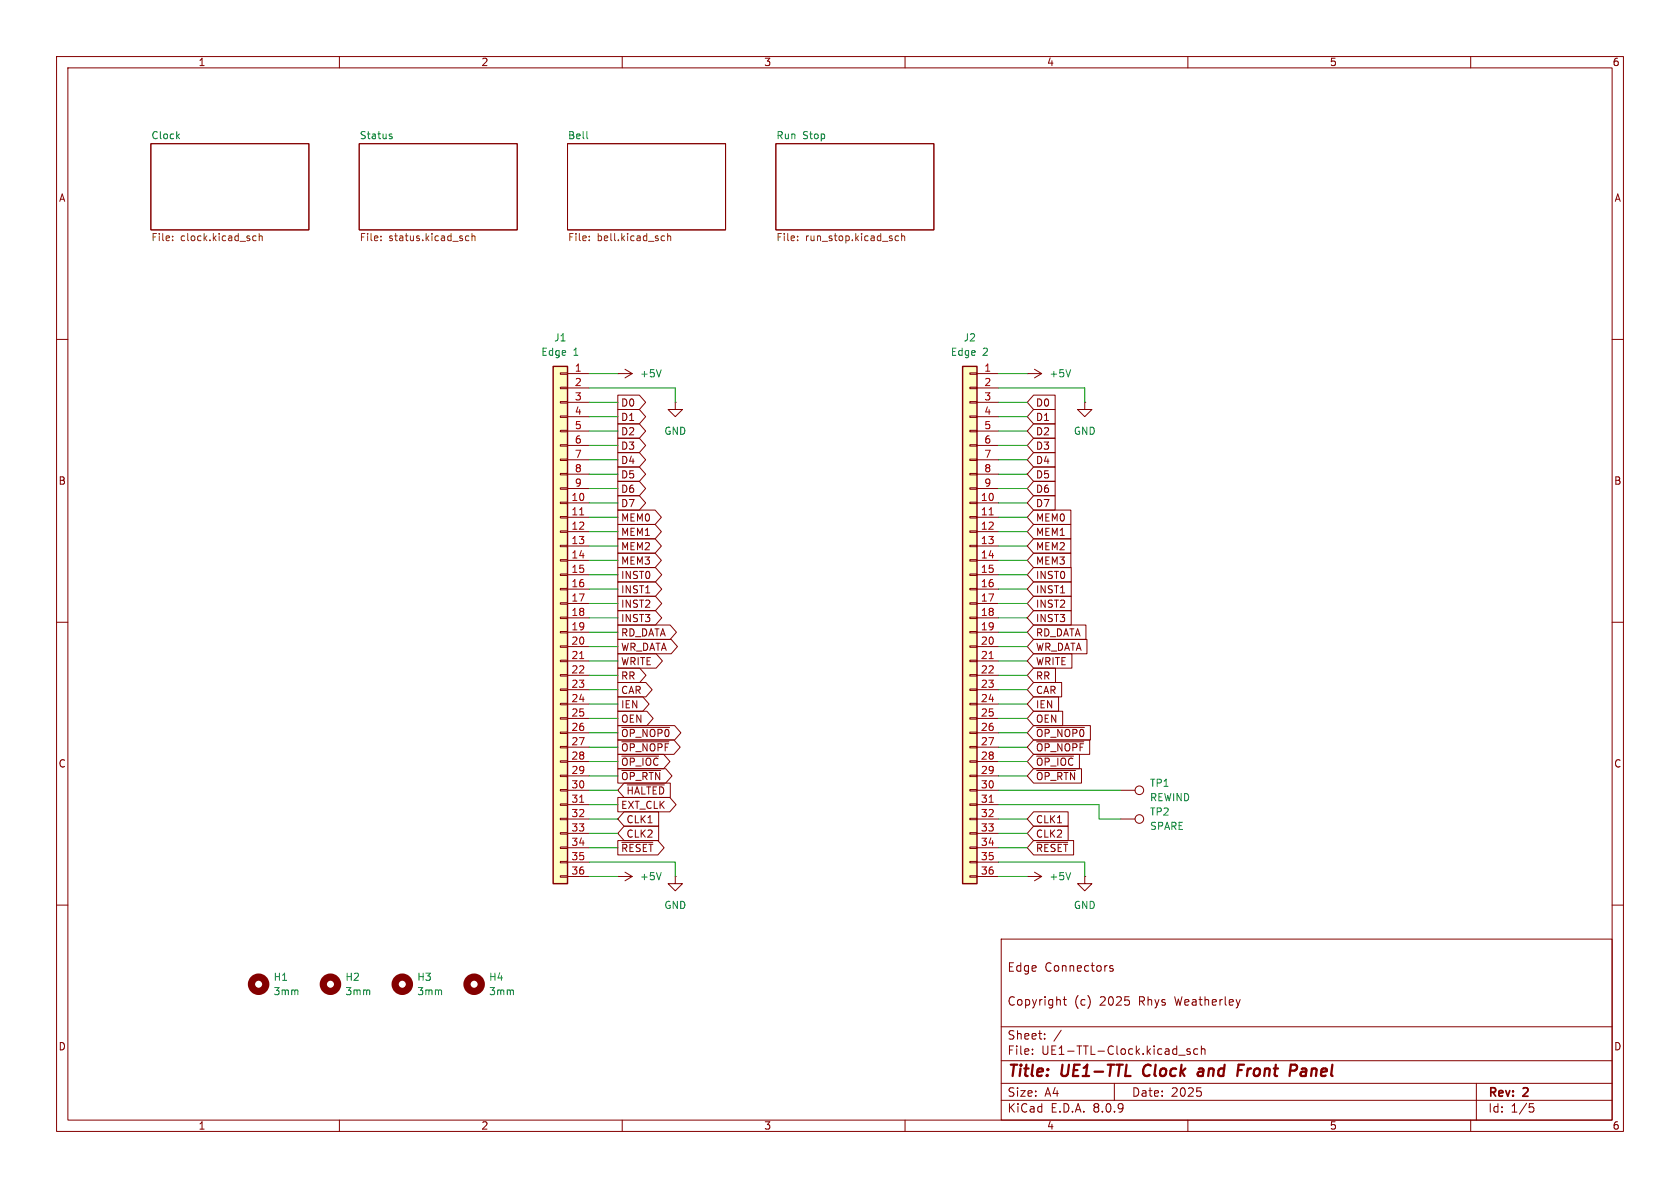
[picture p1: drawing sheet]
<svg xmlns="http://www.w3.org/2000/svg" width="297mm" height="210mm" viewBox="0 0 297 210" stroke-linecap="round" stroke-linejoin="round" font-family="sans-serif">
<g fill="none" stroke="#840000" stroke-width=".18">
<path d="M10 10h277v190h-277zM12 12h273v186h-273zM60 10v2M110 10v2M160 10v2M210 10v2M260 10v2M26.7 25.4h27.9v15.2h-27.9zM63.5 25.4h27.9v15.2h-27.9zM100.3 25.4h28v15.2h-28zM137.2 25.4h27.9v15.2h-27.9zM10 60h2"/>
<path d="M109.2 66h.1M109.2 66h2.6M110.5 65.3l1.3 .7M111.8 66l-1.3 .8M181.6 66h.1M181.6 66h2.5M182.9 65.3l1.2 .7M184.1 66l-1.2 .8M191.8 71.1v1.3h1.2l-1.2 1.3-1.3-1.3h1.3M191.8 71.1h.1M285 60h2M10 110h2"/>
<path d="M285 110h2M198.1 139.7h2.6M109.2 154.9h.1M109.2 154.9h2.6M110.5 154.2l1.3 .7M111.8 154.9l-1.3 .8M119.4 154.9v1.3h1.2l-1.2 1.3-1.3-1.3h1.3M119.4 154.9h.1M198.1 144.8h2.6M10 160h2M177 166h108v32h-108zM188 176.7h.5"/>
<path d="M188.2 176.2v1.3l.3 .2M196.7 170.8l-.3-.1-.2 .2v.2l.5 .2v.3h-.5M285 160h2M60 198v2M110 198v2M160 198v2M177 194.5h108M177 191.5h108M177 187.5h108M177 181.5h108M182.5 186.3v.1M182.5 185.5v.1"/>
<path d="M184.7 183.6v.1M184.7 182.8v.1M187.6 182.1l-1.3 2M197 191.5v3M208.4 186.5h1.1M210 198v2M210.4 185.5l-.4-.1-.2 .2 .1 .2 .5 .2v.3h-.6M211.6 192.3h.7M211.7 185.5l-.4-.1-.3 .3v.4l.2 .2h.5M212.2 192.9l.2 .3-.2 .5M212.4 184.9v1.5M212.4 185.5l.2-.1 .4 .1v.9"/>
<path d="M260 198v2M261 191.5v6.5M270.4 195.1h.7M270.5 195.7h.4l.3 .3-.2 .5-.5 .1"/>
<circle cx="201.4" cy="139.7" r=".76"/>
<circle cx="201.4" cy="144.8" r=".76"/>
</g>
<path d="M202.4 188.5a1.27 1.27 0 0 0 0 1.6M211.8 190.1l.2 .1 .6-.1M211.9 189l.2-.1 .6 .1M212.7 189.4h-.6l-.4 .3M219 188.2h.9M230.7 188.9l-.6 .1M230.7 189.4h-.4a.4 .4 0 0 0-.4 .4 .4 .4 0 0 0 .3 .4h.4" fill="none" stroke="#840000" stroke-width=".4"/>
<g fill="none" stroke="#725600" stroke-width=".18">
<path d="M30.5 42.4v.1M30.5 41.8v.1M44.7 42.4l.2 .1h.4M45.3 41.8l-.4-.1-.2 .1M45.8 41.8l.2-.1 .3 .1 .1 .7M45.8 41.3v1.2M67.3 42.4v.1M67.3 41.8v.1M82.3 42.3l.2 .2h.4M82.9 41.8l-.4-.1-.2 .2M83.4 41.8l.2-.1 .3 .1 .1 .7M83.4 41.3v1.2"/>
<path d="M104.2 42.4v.1M104.2 41.8v.1M117.1 41.7l.4 .1M117.5 42.5h-.4M118 41.8l.2-.1 .3 .1 .1 .7M118 41.3v1.2M141 42.4v.1M141 41.8v.1M158.8 41.8l-.3-.1-.3 .2 .2 .6h.4M159.4 41.8l.2-.1 .3 .1v.7M159.4 41.3v1.2"/>
</g>
<path d="M31.4 24l.3 .5M31.7 23.7l-.5 .5M69 24.1l.3 .1v.1l-.1 .2h-.3M69 23.7h.3M103.8 24.3l.1 .2M116.9 65.3l-.4 1.3M189.3 65.3l-.4 1.3M116.9 154.2l-.4 1.3" fill="none" stroke="#006464" stroke-width=".18"/>
<g fill="none" stroke="#840000" stroke-width="1.3">
<circle cx="45.7" cy="174" r="1.27"/>
<circle cx="58.4" cy="174" r="1.27"/>
<circle cx="71.1" cy="174" r="1.27"/>
<circle cx="83.8" cy="174" r="1.27"/>
</g>
<path d="M97.8 64.8h2.5v91.4h-2.5z" fill="#ffffc2"/>
<g fill="none" stroke="#840000" stroke-width=".18">
<path d="M99.1 78.6h1.2v.3h-1.2zM99.1 76.1h1.2v.2h-1.2zM99.1 73.5h1.2v.3h-1.2zM99.1 71h1.2v.2h-1.2zM99.1 68.5h1.2v.2h-1.2zM99.1 65.9h1.2v.3h-1.2zM100.3 66h3.8M100.3 68.6h3.8M100.3 71.1h3.8M100.3 73.7h3.8M100.3 76.2h3.8M100.3 78.7h3.8"/>
<path d="M99.1 98.9h1.2v.3h-1.2zM99.1 96.4h1.2v.2h-1.2zM99.1 93.9h1.2v.2h-1.2zM99.1 91.3h1.2v.3h-1.2zM99.1 88.8h1.2v.2h-1.2zM99.1 86.2h1.2v.3h-1.2zM99.1 83.7h1.2v.2h-1.2zM99.1 81.2h1.2v.2h-1.2zM100.3 88.9h3.8M100.3 91.4h3.8M100.3 94h3.8M100.3 96.5h3.8"/>
<path d="M100.3 99.1h3.8M100.3 81.3h3.8M100.3 83.8h3.8M100.3 86.4h3.8M99.1 119.3h1.2v.2h-1.2zM99.1 116.7h1.2v.3h-1.2zM99.1 114.2h1.2v.2h-1.2zM99.1 111.6h1.2v.3h-1.2zM99.1 109.1h1.2v.2h-1.2zM99.1 106.6h1.2v.2h-1.2zM99.1 104h1.2v.3h-1.2zM99.1 101.5h1.2v.2h-1.2z"/>
<path d="M100.3 101.6h3.8M100.3 104.1h3.8M100.3 106.7h3.8M100.3 109.2h3.8M100.3 111.8h3.8M100.3 114.3h3.8M100.3 116.8h3.8M100.3 119.4h3.8M99.1 139.6h1.2v.2h-1.2zM99.1 137h1.2v.3h-1.2zM99.1 134.5h1.2v.2h-1.2zM99.1 132h1.2v.2h-1.2z"/>
<path d="M99.1 129.4h1.2v.3h-1.2zM99.1 126.9h1.2v.2h-1.2zM99.1 124.3h1.2v.3h-1.2zM99.1 121.8h1.2v.2h-1.2zM100.3 121.9h3.8M100.3 124.5h3.8M100.3 127h3.8M100.3 129.5h3.8M100.3 132.1h3.8M100.3 134.6h3.8M100.3 137.2h3.8M100.3 139.7h3.8"/>
<path d="M99.1 154.8h1.2v.3h-1.2zM99.1 152.3h1.2v.2h-1.2zM99.1 149.7h1.2v.3h-1.2zM99.1 147.2h1.2v.2h-1.2zM99.1 144.7h1.2v.2h-1.2zM99.1 142.1h1.2v.3h-1.2zM100.3 142.2h3.8M100.3 144.8h3.8M100.3 147.3h3.8M100.3 149.9h3.8M100.3 152.4h3.8M100.3 154.9h3.8"/>
</g>
<path d="M97.8 64.8h2.5v91.4h-2.5z" fill="none" stroke="#840000" stroke-width=".25"/>
<path d="M102.5 91h.7M102.5 116.4h.7M102.5 141.8h.7" fill="none" stroke="#a90000" stroke-width=".18"/>
<path d="M170.2 64.8h2.5v91.4h-2.5z" fill="#ffffc2"/>
<g fill="none" stroke="#840000" stroke-width=".18">
<path d="M109.2 72.4h3.8l1.1 1.3-1.1 1.2h-3.8zM109.2 69.8h3.8l1.1 1.3-1.1 1.3h-3.8zM109.2 77.5h3.8l1.1 1.2-1.1 1.3h-3.8zM109.2 74.9h3.8l1.1 1.3-1.1 1.3h-3.8zM119.4 71.1v1.3h1.2l-1.2 1.3-1.3-1.3h1.3M119.4 71.1h.1M171.4 78.6h1.3v.3h-1.3zM171.4 76.1h1.3v.2h-1.3zM171.4 73.5h1.3v.3h-1.3zM171.4 71h1.3v.2h-1.3zM171.4 68.5h1.3v.2h-1.3zM171.4 65.9h1.3v.3h-1.3z"/>
<path d="M172.7 66h3.8M172.7 68.6h3.8M172.7 71.1h3.8M172.7 73.7h3.8M172.7 76.2h3.8M172.7 78.7h3.8M182.7 77.5h3.8v2.5h-3.8l-1.1-1.3zM182.7 74.9h3.8v2.6h-3.8l-1.1-1.3zM182.7 72.4h3.8v2.5h-3.8l-1.1-1.2zM182.7 69.8h3.8v2.6h-3.8l-1.1-1.3zM109.2 87.6h3.8l1.1 1.3-1.1 1.3h-3.8zM109.2 90.2h6.6l1.1 1.2-1.1 1.3h-6.6z"/>
<path d="M109.2 80h3.8l1.1 1.3-1.1 1.3h-3.8zM109.2 97.8h6.6l1.1 1.3-1.1 1.2h-6.6zM109.2 92.7h6.6l1.1 1.3-1.1 1.3h-6.6zM109.2 95.2h6.6l1.1 1.3-1.1 1.3h-6.6zM109.2 85.1h3.8l1.1 1.3-1.1 1.2h-3.8zM109.2 82.5h3.8l1.1 1.3-1.1 1.3h-3.8zM171.4 98.9h1.3v.3h-1.3zM171.4 96.4h1.3v.2h-1.3zM171.4 93.9h1.3v.2h-1.3zM171.4 91.3h1.3v.3h-1.3zM171.4 88.8h1.3v.2h-1.3zM171.4 86.2h1.3v.3h-1.3z"/>
<path d="M171.4 83.7h1.3v.2h-1.3zM171.4 81.2h1.3v.2h-1.3zM172.7 88.9h3.8M172.7 91.4h3.8M172.7 94h3.8M172.7 96.5h3.8M172.7 99.1h3.8M172.7 81.3h3.8M172.7 83.8h3.8M172.7 86.4h3.8M182.7 80h3.8v2.6h-3.8l-1.1-1.3zM182.7 90.2h6.6v2.5h-6.6l-1.1-1.3z"/>
<path d="M182.7 92.7h6.6v2.6h-6.6l-1.1-1.3zM182.7 85.1h3.8v2.5h-3.8l-1.1-1.2zM182.7 87.6h3.8v2.6h-3.8l-1.1-1.3zM182.7 82.5h3.8v2.6h-3.8l-1.1-1.3zM182.7 97.8h6.6v2.5h-6.6l-1.1-1.2zM182.7 95.2h6.6v2.6h-6.6l-1.1-1.3zM109.2 105.4h6.7l1.1 1.3-1.1 1.3h-6.7zM109.2 110.5h9.3l1.1 1.3-1.1 1.2h-9.3zM109.2 107.9h6.7l1.1 1.3-1.1 1.3h-6.7zM109.2 102.9h6.7l1.1 1.2-1.1 1.3h-6.7zM109.2 100.3h6.7l1.1 1.3-1.1 1.3h-6.7zM109.2 115.6h6.8l1.1 1.2-1.1 1.3h-6.8z"/>
<path d="M109.2 113h9.5l1.1 1.3-1.1 1.3h-9.5zM109.2 118.1h3.9l1.1 1.3-1.1 1.3h-3.9zM171.4 119.3h1.3v.2h-1.3zM171.4 116.7h1.3v.3h-1.3zM171.4 114.2h1.3v.2h-1.3zM171.4 111.6h1.3v.3h-1.3zM171.4 109.1h1.3v.2h-1.3zM171.4 106.6h1.3v.2h-1.3zM171.4 104h1.3v.3h-1.3zM171.4 101.5h1.3v.2h-1.3zM172.7 101.6h3.8M172.7 104.1h3.8"/>
<path d="M172.7 106.7h3.8M172.7 109.2h3.8M172.7 111.8h3.8M172.7 114.3h3.8M172.7 116.8h3.8M172.7 119.4h3.8M182.7 105.4h6.7v2.6h-6.7l-1.1-1.3zM182.7 115.6h6.8v2.5h-6.8l-1.1-1.3zM182.7 118.1h3.9v2.6h-3.9l-1.1-1.3zM182.7 110.5h9.3v2.5h-9.3l-1.1-1.2zM182.7 107.9h6.7v2.6h-6.7l-1.1-1.3zM182.7 113h9.5v2.6h-9.5l-1.1-1.3z"/>
<path d="M182.7 102.9h6.7v2.5h-6.7l-1.1-1.3zM182.7 100.3h6.7v2.6h-6.7l-1.1-1.3zM109.2 135.9h8.5l1.1 1.3-1.1 1.2h-8.5zM109.2 120.6h5l1.1 1.3-1.1 1.3h-5zM109.2 123.2h4.4l1.1 1.3-1.1 1.2h-4.4zM109.2 125.7h5.2l1.1 1.3-1.1 1.3h-5.2zM109.2 128.3h10.1l1.1 1.2-1.1 1.3h-10.1zM109.2 130.8h9.9l1.2 1.3-1.2 1.3h-9.9zM109.2 133.3h8.1l1.1 1.3-1.1 1.3h-8.1zM109.9 133.7h6.5M109.9 128.6h8.5M109.9 131.1h8.4"/>
<path d="M109.9 136.2h6.9M110.3 138.4h8.2v2.6h-8.2l-1.1-1.3zM110.9 138.7h6.6M171.4 139.6h1.3v.2h-1.3zM171.4 137h1.3v.3h-1.3zM171.4 134.5h1.3v.2h-1.3zM171.4 132h1.3v.2h-1.3zM171.4 129.4h1.3v.3h-1.3zM171.4 126.9h1.3v.2h-1.3zM171.4 124.3h1.3v.3h-1.3zM171.4 121.8h1.3v.2h-1.3zM172.7 121.9h3.8"/>
<path d="M172.7 124.5h3.8M172.7 127h3.8M172.7 129.5h3.8M172.7 132.1h3.8M172.7 134.6h3.8M172.7 137.2h3.8M172.7 139.7h3.8M182.7 133.3h8.1v2.6h-8.1l-1.1-1.3zM182.7 128.3h10.1v2.5h-10.1l-1.1-1.3zM182.7 123.2h4.4v2.5h-4.4l-1.1-1.2zM182.7 125.7h5.2v2.6h-5.2l-1.1-1.3zM182.7 120.6h5v2.6h-5l-1.1-1.3z"/>
<path d="M182.7 130.8h9.9v2.6h-9.9l-1.1-1.3zM182.7 135.9h8.5v2.5h-8.5l-1.1-1.2zM183.3 133.7h6.5M183.3 128.6h8.4M183.3 131.1h8.3M183.3 136.2h6.8M109.2 141h9.2l1.1 1.2-1.1 1.3h-9.2zM109.2 148.6h7.1l1.1 1.3-1.1 1.2h-7.1zM109.9 148.9h5.5M110.3 146h6.1v2.6h-6.1l-1.1-1.3zM110.3 143.5h6.1v2.6h-6.1l-1.1-1.3zM171.4 154.8h1.3v.3h-1.3z"/>
<path d="M171.4 152.3h1.3v.2h-1.3zM171.4 149.7h1.3v.3h-1.3zM171.4 147.2h1.3v.2h-1.3zM171.4 144.7h1.3v.2h-1.3zM171.4 142.1h1.3v.3h-1.3zM172.7 142.2h3.8M172.7 144.8h3.8M172.7 147.3h3.8M172.7 149.9h3.8M172.7 152.4h3.8M172.7 154.9h3.8M181.6 154.9h.1"/>
<path d="M181.6 154.9h2.5M182.7 148.6h7.1v2.5h-7.1l-1.1-1.2zM182.7 143.5h6.1v2.6h-6.1l-1.1-1.3zM182.7 146h6.1v2.6h-6.1l-1.1-1.3zM182.9 154.2l1.2 .7M183.3 148.9h5.5M184.1 154.9l-1.2 .8M191.8 154.9v1.3h1.2l-1.2 1.3-1.3-1.3h1.3M191.8 154.9h.1"/>
</g>
<path d="M170.2 64.8h2.5v91.4h-2.5z" fill="none" stroke="#840000" stroke-width=".25"/>
<path d="M174.9 91h.7M174.9 116.4h.7M174.9 141.8h.7" fill="none" stroke="#a90000" stroke-width=".18"/>
<path d="M189.3 154.2l-.4 1.3" fill="none" stroke="#006464" stroke-width=".18"/>
<g fill="none" stroke="#009600" stroke-width=".18">
<path d="M104.1 73.7h5.1M104.1 78.7h5.1M104.1 71.1h5.1M104.1 68.6h15.3v2.5M104.1 66h5.1M104.1 76.2h5.1M176.5 73.7h5.1M176.5 68.6h15.3v2.5M176.5 78.7h5.1M176.5 71.1h5.1M176.5 66h5.1M176.5 76.2h5.1"/>
<path d="M104.1 83.8h5.1M104.1 81.3h5.1M104.1 99.1h5.1M104.1 96.5h5.1M104.1 91.4h5.1M104.1 88.9h5.1M104.1 86.4h5.1M104.1 94h5.1M176.5 83.8h5.1M176.5 81.3h5.1M176.5 99.1h5.1M176.5 96.5h5.1"/>
<path d="M176.5 91.4h5.1M176.5 88.9h5.1M176.5 86.4h5.1M176.5 94h5.1M104.1 119.4h5.1M104.1 116.8h5.1M104.1 114.3h5.1M104.1 111.8h5.1M104.1 104.1h5.1M104.1 101.6h5.1M104.1 106.7h5.1M104.1 109.2h5.1"/>
<path d="M176.5 119.4h5.1M176.5 116.8h5.1M176.5 114.3h5.1M176.5 111.8h5.1M176.5 104.1h5.1M176.5 101.6h5.1M176.5 106.7h5.1M176.5 109.2h5.1M104.1 137.2h5.1M104.1 124.5h5.1M104.1 121.9h5.1M104.1 132.1h5.1"/>
<path d="M104.1 129.5h5.1M104.1 134.6h5.1M104.1 127h5.1M104.1 139.7h5.1M176.5 137.2h5.1M176.5 124.5h5.1M176.5 121.9h5.1M176.5 132.1h5.1M176.5 129.5h5.1M176.5 134.6h5.1M176.5 127h5.1M176.5 139.7h21.6"/>
<path d="M104.1 147.3h5.1M104.1 149.9h5.1M104.1 154.9h5.1M104.1 144.8h5.1M104.1 142.2h5.1M104.1 152.4h15.3v2.5M176.5 147.3h5.1M176.5 149.9h5.1M176.5 154.9h5.1M176.5 144.8h5.1M176.5 142.2h17.8v2.6h3.8M176.5 152.4h15.3v2.5"/>
</g>
<g font-size="2.8" fill="#840000">
<text x="178" y="190.9">Title:</text>
<text x="187.7" y="190.9">UE1-TTL</text>
<text x="202.9" y="190.9">Clock</text>
<text x="213.4" y="190.9">and</text>
<text x="221.2" y="190.9">Front</text>
<text x="231.2" y="190.9">Panel</text>
</g>
<g font-size="2.1" fill="#840000">
<text x="178" y="172">Edge</text>
<text x="184.7" y="172">Connectors</text>
<text x="178" y="178">Copyright</text>
<text x="189.9" y="178">(c)</text>
<text x="194.5" y="178">2025</text>
<text x="201.5" y="178">Rhys</text>
<text x="208" y="178">Weatherley</text>
<text x="178" y="184">Sheet:</text>
<text x="178" y="186.7">File:</text>
<text x="184.1" y="186.7">UE1-TTL-Clock.kicad_sch</text>
<text x="178" y="196.9">KiCad</text>
<text x="178" y="194.1">Size:</text>
<text x="184.7" y="194.1">A4</text>
<text x="185.7" y="196.9">E.D.A.</text>
<text x="193.3" y="196.9">8.0.9</text>
<text x="200" y="194.1">Date:</text>
<text x="207" y="194.1">2025</text>
<text x="263" y="194.3">Rev:</text>
<text x="263" y="196.9">Id:</text>
<text x="267.1" y="196.9">1/5</text>
<text x="269.4" y="194.3">2</text>
</g>
<g font-size="1.8" fill="#840000">
<text x="35" y="11.9">1</text>
<text x="85" y="11.9">2</text>
<text x="135" y="11.9">3</text>
<text x="185" y="11.9">4</text>
<text x="235" y="11.9">5</text>
<text x="285" y="11.9">6</text>
<text x="10.3" y="35.9">A</text>
<text x="285.3" y="35.9">A</text>
<text x="109.7" y="74.6">D1</text>
<text x="109.7" y="72.1">D0</text>
<text x="109.7" y="77.2">D2</text>
<text x="183" y="77.2">D2</text>
<text x="183" y="74.6">D1</text>
<text x="183" y="72.1">D0</text>
<text x="109.7" y="79.7">D3</text>
<text x="109.7" y="82.2">D4</text>
<text x="183" y="82.2">D4</text>
<text x="183" y="79.7">D3</text>
<text x="10.3" y="85.9">B</text>
<text x="109.7" y="89.9">D7</text>
<text x="109.7" y="87.3">D6</text>
<text x="109.7" y="84.8">D5</text>
<text x="183" y="87.3">D6</text>
<text x="183" y="89.9">D7</text>
<text x="183" y="84.8">D5</text>
<text x="285.3" y="85.9">B</text>
<text x="109.7" y="92.4">MEM0</text>
<text x="109.7" y="94.9">MEM1</text>
<text x="183" y="92.4">MEM0</text>
<text x="183" y="94.9">MEM1</text>
<text x="109.7" y="100">MEM3</text>
<text x="109.7" y="97.5">MEM2</text>
<text x="183" y="100">MEM3</text>
<text x="183" y="97.5">MEM2</text>
<text x="109.7" y="107.6">INST2</text>
<text x="109.7" y="105.1">INST1</text>
<text x="109.7" y="102.6">INST0</text>
<text x="183" y="107.6">INST2</text>
<text x="183" y="105.1">INST1</text>
<text x="183" y="102.6">INST0</text>
<text x="109.7" y="112.7">RD_DATA</text>
<text x="109.7" y="110.2">INST3</text>
<text x="183" y="112.7">RD_DATA</text>
<text x="183" y="110.2">INST3</text>
<text x="109.7" y="117.8">WRITE</text>
<text x="109.7" y="115.3">WR_DATA</text>
<text x="183" y="117.8">WRITE</text>
<text x="183" y="115.3">WR_DATA</text>
<text x="109.7" y="120.3">RR</text>
<text x="109.7" y="122.9">CAR</text>
<text x="109.7" y="125.4">IEN</text>
<text x="183" y="120.3">RR</text>
<text x="183" y="125.4">IEN</text>
<text x="183" y="122.9">CAR</text>
<text x="109.7" y="128">OEN</text>
<text x="109.7" y="130.5">~{OP_NOP0}</text>
<text x="183" y="130.5">~{OP_NOP0}</text>
<text x="183" y="128">OEN</text>
<text x="10.3" y="135.9">C</text>
<text x="109.7" y="133">~{OP_NOPF}</text>
<text x="109.7" y="135.6">~{OP_IOC}</text>
<text x="183" y="135.6">~{OP_IOC}</text>
<text x="183" y="133">~{OP_NOPF}</text>
<text x="285.3" y="135.9">C</text>
<text x="109.7" y="138.1">~{OP_RTN}</text>
<text x="109.7" y="143.2">EXT_CLK</text>
<text x="110.6" y="140.7">~{HALTED}</text>
<text x="183" y="138.1">~{OP_RTN}</text>
<text x="110.6" y="148.3">CLK2</text>
<text x="110.6" y="145.7">CLK1</text>
<text x="183" y="145.7">CLK1</text>
<text x="183" y="148.3">CLK2</text>
<text x="109.7" y="150.8">~{RESET}</text>
<text x="183" y="150.8">~{RESET}</text>
<text x="10.3" y="185.9">D</text>
<text x="285.3" y="185.9">D</text>
<text x="35" y="199.9">1</text>
<text x="85" y="199.9">2</text>
<text x="135" y="199.9">3</text>
<text x="185" y="199.9">4</text>
<text x="235" y="199.9">5</text>
<text x="285" y="199.9">6</text>
</g>
<g font-size="1.8" fill="#006464">
<text x="26.7" y="24.7">Clock</text>
<text x="63.5" y="24.7">Status</text>
<text x="100.3" y="24.7">Bell</text>
<text x="137.2" y="24.7">Run</text>
<text x="141.9" y="24.7">Stop</text>
<text x="95.6" y="63.1">Edge</text>
<text x="97.9" y="60.6">J1</text>
<text x="101.3" y="63.1">1</text>
<text x="168" y="63.1">Edge</text>
<text x="170.3" y="60.6">J2</text>
<text x="173.7" y="63.1">2</text>
<text x="113" y="66.9">+5V</text>
<text x="185.4" y="66.9">+5V</text>
<text x="117.3" y="77.1">GND</text>
<text x="189.7" y="77.1">GND</text>
<text x="203.2" y="139.3">TP1</text>
<text x="203.2" y="141.8">REWIND</text>
<text x="203.2" y="144.4">TP2</text>
<text x="203.2" y="146.9">SPARE</text>
<text x="113" y="155.8">+5V</text>
<text x="185.4" y="155.8">+5V</text>
<text x="117.3" y="160.9">GND</text>
<text x="189.7" y="160.9">GND</text>
<text x="48.3" y="173.6">H1</text>
<text x="61" y="173.6">H2</text>
<text x="73.7" y="173.6">H3</text>
<text x="86.4" y="173.6">H4</text>
<text x="48.3" y="176.1">3mm</text>
<text x="61" y="176.1">3mm</text>
<text x="73.7" y="176.1">3mm</text>
<text x="86.4" y="176.1">3mm</text>
</g>
<g font-size="1.8" fill="#725600">
<text x="26.7" y="43">File:</text>
<text x="31.9" y="43">clock.kicad_sch</text>
<text x="63.5" y="43">File:</text>
<text x="68.7" y="43">status.kicad_sch</text>
<text x="100.3" y="43">File:</text>
<text x="105.6" y="43">bell.kicad_sch</text>
<text x="137.2" y="43">File:</text>
<text x="142.4" y="43">run_stop.kicad_sch</text>
</g>
<g font-size="1.8" fill="#a90000">
<text x="101.5" y="65.8">1</text>
<text x="173.9" y="65.8">1</text>
<text x="101.5" y="68.3">2</text>
<text x="101.5" y="70.9">3</text>
<text x="173.9" y="68.3">2</text>
<text x="173.9" y="70.9">3</text>
<text x="101.5" y="73.4">4</text>
<text x="101.5" y="75.9">5</text>
<text x="173.9" y="73.4">4</text>
<text x="173.9" y="75.9">5</text>
<text x="101.5" y="78.5">6</text>
<text x="101.5" y="81">7</text>
<text x="101.5" y="83.6">8</text>
<text x="173.9" y="78.5">6</text>
<text x="173.9" y="81">7</text>
<text x="173.9" y="83.6">8</text>
<text x="100.9" y="88.6">10</text>
<text x="101.5" y="86.1">9</text>
<text x="173.3" y="88.6">10</text>
<text x="173.9" y="86.1">9</text>
<text x="100.9" y="91.2">11</text>
<text x="100.9" y="93.7">12</text>
<text x="173.3" y="91.2">11</text>
<text x="173.3" y="93.7">12</text>
<text x="100.9" y="96.3">13</text>
<text x="100.9" y="98.8">14</text>
<text x="100.9" y="101.3">15</text>
<text x="173.3" y="96.3">13</text>
<text x="173.3" y="98.8">14</text>
<text x="173.3" y="101.3">15</text>
<text x="100.9" y="103.9">16</text>
<text x="100.9" y="106.4">17</text>
<text x="173.3" y="103.9">16</text>
<text x="173.3" y="106.4">17</text>
<text x="100.9" y="109">18</text>
<text x="100.9" y="111.5">19</text>
<text x="173.3" y="109">18</text>
<text x="173.3" y="111.5">19</text>
<text x="100.9" y="114">20</text>
<text x="100.9" y="116.6">21</text>
<text x="100.9" y="119.1">22</text>
<text x="173.3" y="114">20</text>
<text x="173.3" y="116.6">21</text>
<text x="173.3" y="119.1">22</text>
<text x="100.9" y="121.7">23</text>
<text x="100.9" y="124.2">24</text>
<text x="173.3" y="121.7">23</text>
<text x="173.3" y="124.2">24</text>
<text x="100.9" y="126.7">25</text>
<text x="100.9" y="129.3">26</text>
<text x="100.9" y="131.8">27</text>
<text x="173.3" y="126.7">25</text>
<text x="173.3" y="129.3">26</text>
<text x="173.3" y="131.8">27</text>
<text x="100.9" y="134.4">28</text>
<text x="100.9" y="136.9">29</text>
<text x="173.3" y="134.4">28</text>
<text x="173.3" y="136.9">29</text>
<text x="100.9" y="139.4">30</text>
<text x="100.9" y="142">31</text>
<text x="173.3" y="139.4">30</text>
<text x="173.3" y="142">31</text>
<text x="100.9" y="144.5">32</text>
<text x="100.9" y="147.1">33</text>
<text x="100.9" y="149.6">34</text>
<text x="173.3" y="144.5">32</text>
<text x="173.3" y="147.1">33</text>
<text x="173.3" y="149.6">34</text>
<text x="100.9" y="152.1">35</text>
<text x="100.9" y="154.7">36</text>
<text x="173.3" y="152.1">35</text>
<text x="173.3" y="154.7">36</text>
</g>
</svg>
